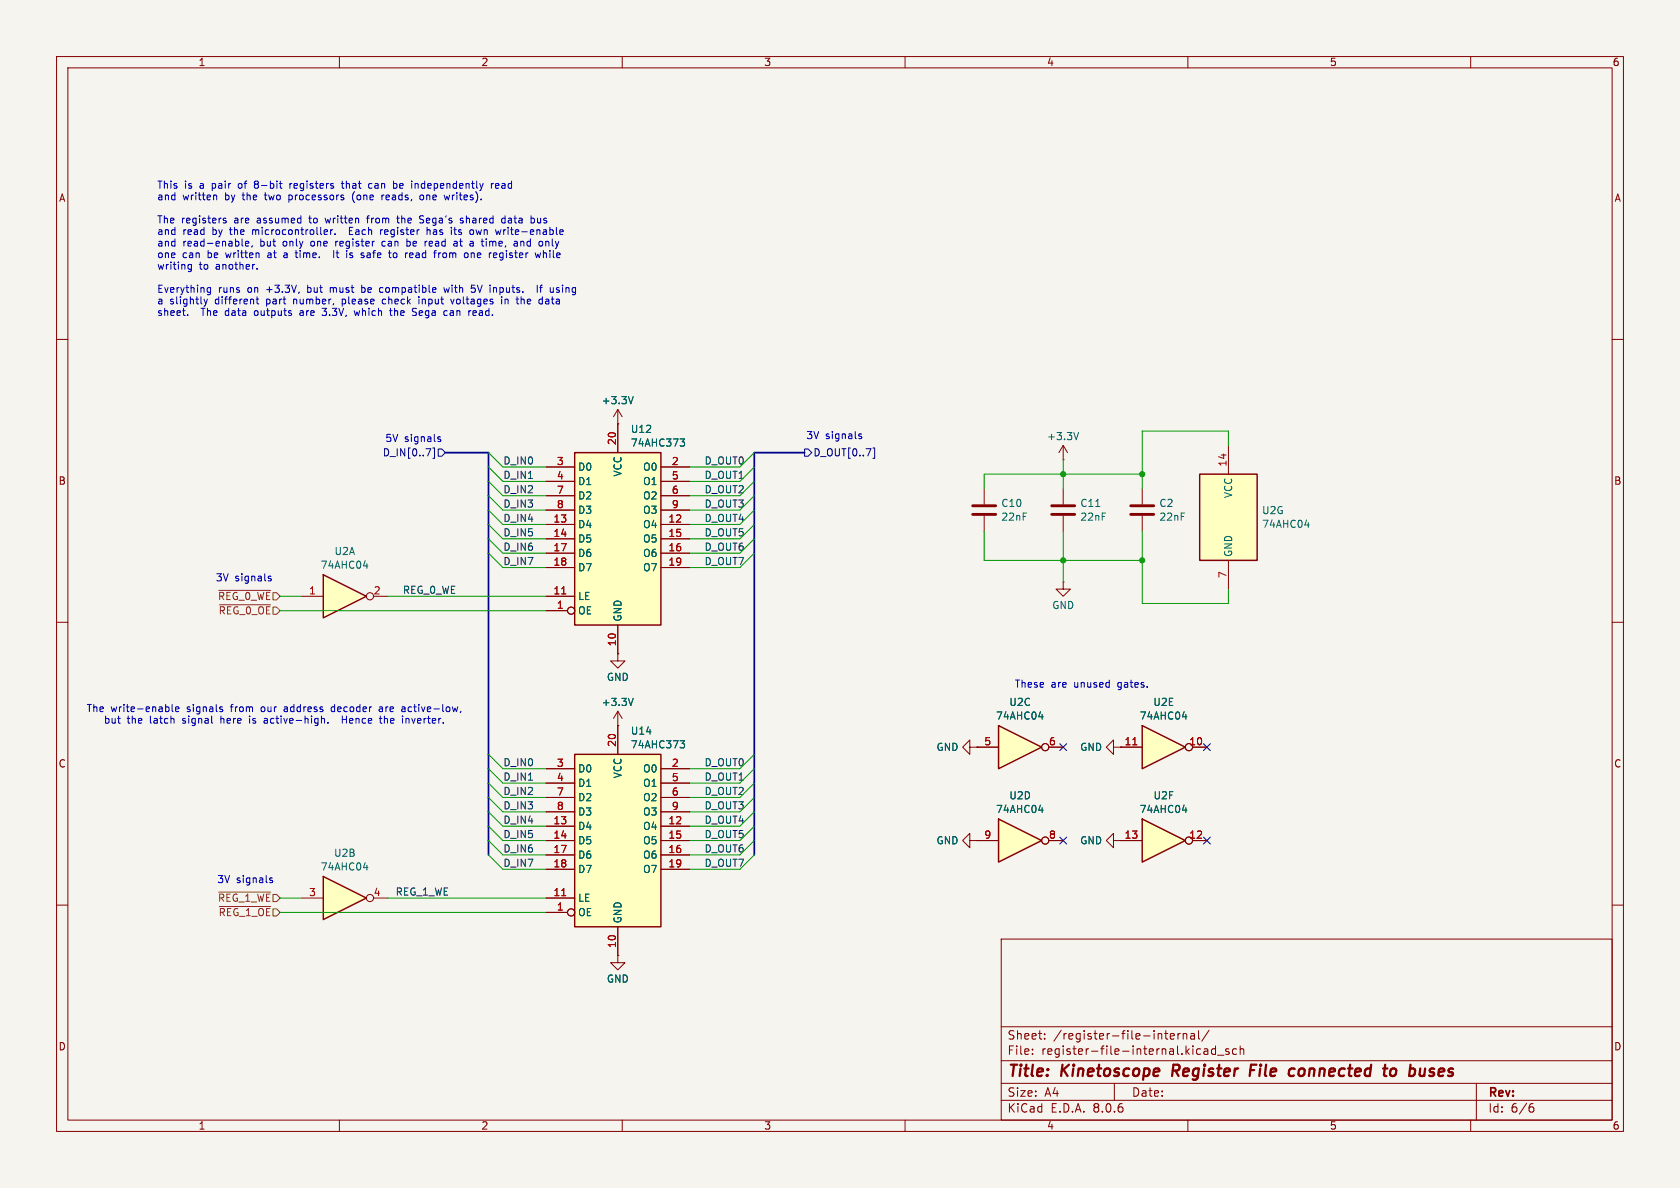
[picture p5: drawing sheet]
<svg xmlns="http://www.w3.org/2000/svg" width="297mm" height="210mm" viewBox="0 0 297 210" stroke-linecap="round" stroke-linejoin="round" font-family="sans-serif">
<path d="M0 0h297v210h-297z" fill="#f5f4ef" stroke="#f5f4ef" stroke-width=".18"/>
<g fill="none" stroke="#840000" stroke-width=".18">
<path d="M10 10h277v190h-277zM12 12h273v186h-273zM60 10v2M110 10v2M160 10v2M210 10v2M260 10v2M10 60h2M285 60h2M10 110h2M285 110h2M109.2 128.3h.1"/>
<path d="M109.2 125.7l-.7 1.3M109.2 125.7v2.6M109.2 125.7l.8 1.3M10 160h2M285 160h2M177 166h108v32h-108zM60 198v2M110 198v2M160 198v2M177 194.5h108M177 191.5h108M177 187.5h108"/>
<path d="M177 181.5h108M182.5 186.3v.1M182.5 185.5v.1M184.7 183.6v.1M184.7 182.8v.1M197 191.5v3M205.9 182.7h.6M206.1 182.2v1.3l.4 .2M206.9 183.2l.7-.1-.1-.3-.4-.1-.2 .2 .1 .7h.5M208.2 182.7v1M208.7 182.7l-.3 .1-.2 .2M209.2 182.8l.2-.1 .3 .1 .1 .9"/>
<path d="M209.2 182.7v1M210 198v2M210.5 182.8h.6l.1 .9M211.2 183.1h-.5a.29 .29 0 0 0-.2 .3 .29 .29 0 0 0 .2 .3l.5-.1M211.9 182.2v1.3l.2 .2M212.9 185.5h.6v.9M213.5 185.8h-.5a.29 .29 0 0 0-.2 .3 .29 .29 0 0 0 .2 .3l.5-.1M213.7 182.1l-1.2 2M214.9 185.5l-.4-.1-.3 .3v.4l.1 .2h.6M214.9 184.9v1.5M215.2 186.5h1.2M217.2 185.5l-.3-.1-.2 .2v.2l.5 .2v.3h-.5"/>
<path d="M218.6 185.5l-.4-.1-.3 .3v.4l.1 .2h.6M219.2 185.5l.3-.1 .3 .1 .1 .9M219.2 184.9v1.5M260 198v2M261 191.5v6.5M270.6 195.7h.3l.3 .3-.1 .5-.5 .1M271 195.1l-.4 .1"/>
</g>
<path d="M207.5 188.2l-.3 2M221.1 189.2h.6M222.1 188.2h-.9l-.3 2M228.3 188.9l.6 .1M228.7 190.1l-.5 .1M229.6 189.3v.7M245.9 189.1a.52 .52 0 0 1 .5-.2 .52 .52 0 0 1 .4 .4v.5a.55 .55 0 0 1-.5 .4 .55 .55 0 0 1-.6-.4zM251.8 190l-.3 .2M251.9 188.9l-.1 1.3" fill="none" stroke="#840000" stroke-width=".4"/>
<path d="M111.9 123.4l-.4 1.3" fill="none" stroke="#006464" stroke-width=".18"/>
<path d="M176.5 144.8l7.6 3.8-7.6 3.8z" fill="#ffffc2"/>
<path d="M176.5 144.8l7.6 3.8-7.6 3.8z" fill="none" stroke="#840000" stroke-width=".25"/>
<g fill="none" stroke="#840000" stroke-width=".18">
<path d="M171.4 132.1v-1.3l-1.2 1.3 1.2 1.3v-1.3h1.3M172.7 132.1h.1M172.7 148.6h3.8M185.4 148.6h2.6"/>
<circle cx="184.8" cy="148.6" r=".63"/>
</g>
<path d="M183.6 143.2h.8M184.2 142.8v.8" fill="none" stroke="#006464" stroke-width=".18"/>
<path d="M101.6 80h15.2v30.5h-15.2z" fill="#ffffc2"/>
<path d="M101.6 80h15.2v30.5h-15.2z" fill="none" stroke="#840000" stroke-width=".25"/>
<g fill="none" stroke="#840000" stroke-width=".18">
<path d="M109.2 74.9v5.1M96.5 92.7h5.1M96.5 95.3h5.1M96.5 97.8h5.1M96.5 82.6h5.1M96.5 85.1h5.1M96.5 87.6h5.1M96.5 90.2h5.1M116.8 92.7h5.1M116.8 95.3h5.1M116.8 97.8h5.1M116.8 82.6h5.1"/>
<path d="M116.8 85.1h5.1M116.8 87.6h5.1M116.8 90.2h5.1M96.5 108h3.8M96.5 105.4h5.1M96.5 100.3h5.1M109.2 110.5v5.1M116.8 100.3h5.1"/>
<circle cx="101" cy="107.9" r=".63"/>
</g>
<path d="M99.3 105h.7" fill="none" stroke="#a90000" stroke-width=".18"/>
<path d="M120.2 77.6h.8l-.4 .5 .4 .1v.4l-.2 .3h-.4" fill="none" stroke="#006464" stroke-width=".18"/>
<path d="M176.5 128.3l7.6 3.8-7.6 3.8z" fill="#ffffc2"/>
<path d="M176.5 128.3l7.6 3.8-7.6 3.8z" fill="none" stroke="#840000" stroke-width=".25"/>
<g fill="none" stroke="#840000" stroke-width=".18">
<path d="M109.2 74.9h.1M109.2 72.4l-.7 1.3M109.2 72.4v2.5M109.2 72.4l.8 1.3M174 86.4v2.8M174 91.2v2.8M109.2 115.6v1.2h1.3l-1.3 1.3-1.3-1.3h1.3M109.2 115.6h.1M188 102.9v1.2h1.2l-1.2 1.3-1.3-1.3h1.3M188 102.9h.1M172.7 132.1h3.8M185.4 132.1h2.6"/>
<path d="M171.4 148.6v-1.3l-1.2 1.3 1.2 1.3v-1.3h1.3M172.7 148.6h.1"/>
<circle cx="184.8" cy="132.1" r=".63"/>
</g>
<path d="M111.9 70.1l-.4 1.3M183.6 126.7h.8M184.2 126.3v.8" fill="none" stroke="#006464" stroke-width=".18"/>
<path d="M172 90.9h4M172 89.4h4" fill="none" stroke="#840000" stroke-width=".51"/>
<path d="M57.1 154.9l7.7 3.9-7.7 3.8z" fill="#ffffc2"/>
<path d="M57.1 154.9l7.7 3.9-7.7 3.8z" fill="none" stroke="#840000" stroke-width=".25"/>
<g fill="none" stroke="#840000" stroke-width=".18">
<path d="M188 86.4v2.8M188 91.2v2.8M53.3 158.8h3.8M66 158.8h2.6"/>
<circle cx="65.4" cy="158.7" r=".63"/>
</g>
<path d="M193.7 89.5h.7M64.3 153.4h.7M64.9 153v.8" fill="none" stroke="#006464" stroke-width=".18"/>
<path d="M185.9 90.9h4.1M185.9 89.4h4.1" fill="none" stroke="#840000" stroke-width=".51"/>
<path d="M57.1 101.6l7.7 3.8-7.7 3.8z" fill="#ffffc2"/>
<path d="M57.1 101.6l7.7 3.8-7.7 3.8z" fill="none" stroke="#840000" stroke-width=".25"/>
<g fill="none" stroke="#840000" stroke-width=".18">
<path d="M188 78.7l-.8 1.3M188 78.7v2.6M188 78.7l.7 1.3M188 81.3h.1M53.3 105.4h3.8M66 105.4h2.6"/>
<circle cx="65.4" cy="105.4" r=".63"/>
</g>
<path d="M190.7 76.5l-.4 1.2M64.9 99.6v.9M64.3 100h.7" fill="none" stroke="#006464" stroke-width=".18"/>
<path d="M212.1 83.8h10.1v15.3h-10.1z" fill="#ffffc2"/>
<path d="M212.1 83.8h10.1v15.3h-10.1z" fill="none" stroke="#840000" stroke-width=".25"/>
<path d="M217.2 78.7v5.1M201.9 86.4v2.8M201.9 91.2v2.8M217.2 99.1v5" fill="none" stroke="#840000" stroke-width=".18"/>
<path d="M230.7 92.8h.8M231.3 92.4v.8" fill="none" stroke="#006464" stroke-width=".18"/>
<path d="M199.9 90.9h4.1M199.9 89.4h4.1" fill="none" stroke="#840000" stroke-width=".51"/>
<path d="M101.6 133.4h15.2v30.4h-15.2z" fill="#ffffc2"/>
<path d="M101.6 133.4h15.2v30.4h-15.2z" fill="none" stroke="#840000" stroke-width=".25"/>
<g fill="none" stroke="#840000" stroke-width=".18">
<path d="M96.5 135.9h5.1M96.5 138.4h5.1M109.2 128.3v5.1M116.8 135.9h5.1M116.8 138.4h5.1M96.5 158.8h5.1M96.5 146.1h5.1M96.5 148.6h5.1M96.5 151.1h5.1M96.5 153.7h5.1M96.5 141h5.1M96.5 143.5h5.1"/>
<path d="M116.8 146.1h5.1M116.8 148.6h5.1M116.8 151.1h5.1M116.8 153.7h5.1M116.8 141h5.1M116.8 143.5h5.1M96.5 161.3h3.8M109.2 163.8v5.1"/>
<circle cx="101" cy="161.3" r=".63"/>
</g>
<path d="M99.3 158.3h.7" fill="none" stroke="#a90000" stroke-width=".18"/>
<path d="M120.2 130.9h.8l-.4 .5 .4 .1v.5l-.2 .2h-.4" fill="none" stroke="#006464" stroke-width=".18"/>
<path d="M201.9 128.3l7.6 3.8-7.6 3.8z" fill="#ffffc2"/>
<path d="M201.9 128.3l7.6 3.8-7.6 3.8z" fill="none" stroke="#840000" stroke-width=".25"/>
<g fill="none" stroke="#840000" stroke-width=".18">
<path d="M196.8 132.1v-1.3l-1.2 1.3 1.2 1.3v-1.3h1.3M198.1 132.1h.1M198.1 132.1h3.8M210.8 132.1h2.6M196.8 148.6v-1.3l-1.2 1.3 1.2 1.3v-1.3h1.3M198.1 148.6h.1"/>
<circle cx="210.2" cy="132.1" r=".63"/>
</g>
<path d="M200.3 131.7h.7" fill="none" stroke="#a90000" stroke-width=".18"/>
<path d="M209 126.7h.8M209.6 126.3v.8" fill="none" stroke="#006464" stroke-width=".18"/>
<path d="M201.9 144.8l7.6 3.8-7.6 3.8z" fill="#ffffc2"/>
<path d="M201.9 144.8l7.6 3.8-7.6 3.8z" fill="none" stroke="#840000" stroke-width=".25"/>
<g fill="none" stroke="#840000" stroke-width=".18">
<path d="M109.2 74.9h.1M109.2 74.9v5.1M96.5 92.7h5.1M96.5 95.3h5.1M96.5 97.8h5.1M96.5 82.6h5.1M96.5 85.1h5.1M96.5 87.6h5.1M96.5 90.2h5.1M116.8 92.7h5.1M116.8 95.3h5.1M116.8 97.8h5.1"/>
<path d="M116.8 82.6h5.1M116.8 85.1h5.1M116.8 87.6h5.1M116.8 90.2h5.1M96.5 108h3.8M96.5 105.4h5.1M96.5 100.3h5.1M109.2 115.6h.1M109.2 110.5v5.1M116.8 100.3h5.1M96.5 135.9h5.1M96.5 138.4h5.1"/>
<path d="M109.2 128.3h.1M109.2 128.3v5.1M116.8 135.9h5.1M116.8 138.4h5.1M172.7 132.1h.1M172.7 132.1h3.8M185.4 132.1h2.6M198.1 132.1h.1M198.1 132.1h3.8M210.8 132.1h2.6M96.5 148.6h5.1M96.5 158.8h5.1"/>
<path d="M96.5 146.1h5.1M96.5 151.1h5.1M96.5 153.7h5.1M96.5 141h5.1M96.5 143.5h5.1M116.8 148.6h5.1M116.8 146.1h5.1M116.8 151.1h5.1M116.8 153.7h5.1M116.8 141h5.1M116.8 143.5h5.1M172.7 148.6h.1"/>
<path d="M172.7 148.6h3.8M185.4 148.6h2.6M198.1 148.6h.1M198.1 148.6h3.8M210.8 148.6h2.6M96.5 161.3h3.8M109.2 168.9v1.3h1.3l-1.3 1.3-1.3-1.3h1.3M109.2 168.9h.1M109.2 163.8v5.1"/>
<circle cx="101" cy="107.9" r=".63"/>
<circle cx="184.8" cy="132.1" r=".63"/>
<circle cx="210.2" cy="132.1" r=".63"/>
<circle cx="184.8" cy="148.6" r=".63"/>
<circle cx="210.2" cy="148.6" r=".63"/>
<circle cx="101" cy="161.3" r=".63"/>
</g>
<path d="M111.9 70.1l-.4 1.3M120.2 77.6h.8l-.4 .5 .4 .1v.4l-.2 .3h-.4M111.9 123.4l-.4 1.3M120.2 130.9h.8l-.4 .5 .4 .1v.5l-.2 .2h-.4M183.6 126.7h.8M184.2 126.3v.8M209 126.7h.8M209.6 126.3v.8M183.6 143.2h.8M184.2 142.8v.8M209 143.2h.8M209.6 142.8v.8" fill="none" stroke="#006464" stroke-width=".18"/>
<g fill="none" stroke="#000084" stroke-width=".18">
<path d="M76.2 79.3l-.6 1.3M76.8 79.2v1.8h-.3M77.5 79.4h.6l.6 .6-.6 .6h-.6zM142.2 79.4h.7l.6 .6-.6 .6h-.7zM154.3 79.2h.3v1.8h-.3M187.4 131.5l1.2 1.2M188.6 131.5l-1.2 1.2M212.8 131.5l1.2 1.2M214 131.5l-1.2 1.2M187.4 148l1.2 1.2M188.6 148l-1.2 1.2M212.8 148l1.2 1.2"/>
<path d="M214 148l-1.2 1.2"/>
</g>
<path d="M38.7 104.4h9.1M38.8 106.9h9M38.7 157.7h9.1M38.8 160.2h9" fill="none" stroke="#725600" stroke-width=".18"/>
<g fill="none" stroke="#0000c2" stroke-width=".18">
<path d="M38.2 34.5l.1 .8M39.9 38.6h-.3l-.1 .1v.2l.4 .2v.3h-.4M45.2 32l-.2 .3 .2 .3-.2 .1v.3l.2 .3M49.4 32.4h.5M49.6 33.2l.3 .1M51.1 34.5v1.2M51.1 35.3h.1M51.2 34.5h-.1M51.3 32.4v.9M51.6 32.4l-.3 .3M57.5 38.6l.2 .8M60.3 32.4h.5"/>
<path d="M60.5 32v1.1l.3 .2M62.5 34.1a1.47 1.47 0 0 0 .2 1.7M64.8 38.6h.5M65.3 38.1l-.3 .2v1.1M65.8 32.5l-.4-.1-.2 .3 .1 .5h.5M67.5 34.5v.8M67.9 34.5l-.4 .2M69.7 32.4l.4 .1 .1 .2-.1 .5-.4 .1M70.1 38.6h.5M70.3 38.1v1.1l.3 .2M73.4 32.5l.3-.1 .2 .2M74.3 38.7l.5 .2 .1 .3-.2 .2h-.5"/>
<path d="M74.3 38.2h.6M74.4 34.5l-.2 .6 .3 .2h.3l.1-.2-.1-.6M79.5 34.5l-.2 .8-.3-.6M81.9 38.6h-.4l-.1 .1v.2l.5 .2v.3h-.5M86.9 32.4v.9M87.2 32.4l-.3 .3M87.6 32.9l.6-.2-.1-.2-.3-.1-.2 .2 .1 .6h.4M88.7 39.3l.2 .1h.4M89.3 38.6h-.4l-.2 .1M89.3 38.1v1.3M94.4 38.6l.1 .2-.1 .6M95 38.6v.6l.2 .2"/>
<path d="M33.2 55.6v.2M33.3 47.5l.2 .1 .3-.1M33.8 46.7v1.1l-.2 .2h-.3M33.8 46.8l-.3-.1-.2 .2M36.1 52.9l.3 .8M36.4 53.7l-.3 .4M36.7 52.9l-.3 .8M37.2 50.9l-.3-.1-.3 .3 .1 .5h.5M37.2 50.8v1.1l-.2 .2-.3-.1M42.8 42.2v1.1l.2 .2M43.4 43.1l.6-.1-.1-.3h-.3l-.2 .1v.6h.5M44.6 43.4l-.1 .3"/>
<path d="M45.3 52.9h.4M45.4 47.5v.1M45.4 52.5v1l.3 .2M50.3 45.1l-.1 .1 .1 .3M52.3 45.4l.3 .1M53.2 54.9l-.1 .1M53.2 55.3l-.2 .2 .2 .3M56.9 55.6l.6 .2M57.5 40.6l.3 .1 .1 .2-.6 .1M57.7 54.5l-.4 .5h.2M57.8 41.4l-.3 .1M58.4 50.8v.9"/>
<path d="M58.4 40.6v.9M58.6 50.8l-.2 .2M58.8 40.6l-.4 .3M59 44.3v1.2M59.2 41.3v.2M59.4 42.7v.8M59.4 44.7h.5M59.6 42.7l-.2 .2M59.6 44.3v1.1l.2 .1M60.5 52.9v1.2M60.5 53.7h.1M60.6 52.9h-.1"/>
<path d="M61.8 40.2v1.3h.6M61.8 40.8h.4M61.8 45.5h.5M61.9 44.8v.3l.4 .1M62.6 54.9l.3 .9 .2-.6 .2 .6M64 51.6l.3 .1M64 50.4v1.3M64.3 50.8l-.3 .1M65 45.1l-.1 .1 .1 .3M67.2 51.6h.5M67.2 50.9h.5M67.3 40.6v.9"/>
<path d="M67.6 40.6l-.3 .3M67.7 52.9l-.1 .6 .1 .2h.4M68 42.7h-.4l-.1 .2 .1 .5 .4 .1M68.8 54.9h.5M69 54.5v1.1l.3 .2M70.1 44.8l-.3-.1-.3 .2 .1 .6h.3l.2-.1M71.9 42.2v1.3M72.4 42.7l.1 .1M72.5 43.4l-.2 .1-.4-.1M72.6 44.7l.4 .1v.2l-.6 .1M73 45.5h-.4M73.1 55.1l.4 .1 .1 .3-.2 .3h-.3"/>
<path d="M74 52.9v.8M75.4 42.7h.1M75.5 40.2v1.3M75.6 40.7h-.1M75.9 42.7v.7M76 40.7v.8M76.5 43l-.6 .1M77.9 44.7l-.2 .1M78.5 50.8l.2 .9 .2-.6 .3 .6 .2-.9M78.5 44.7l-.2 .2v.4l.2 .2M79.6 55.3v.4M79.7 52.9l.3 .8 .3-.8"/>
<path d="M80.4 40.2v1.1l.3 .2M80.4 42.7h.4v.8M80.8 43.4l-.4 .1M80.8 43h-.4M83.3 44.8l.2-.1 .3 .1v.7M83.3 44.7v.8M83.4 51l.4-.1 .2 .2-.1 .5h-.5M83.4 50.4h.6M83.5 40.6l.2 .3v.3l-.2 .3M83.7 55v.7h.4M84.1 40.6l.3 .9M84.1 55l.1 .2-.6 .1"/>
<path d="M87.4 50.8l.4 .2M88.4 45.9l.3 .1M88.6 40.6l-.3 .9M88.7 52.9v.8M88.8 44.7l-.4 .1-.1 .1 .1 .5 .4 .1M89.3 52.9v.8M89.4 52.9l-.1 .1M91.3 42.7l.2 .1v.7M91.5 43.4l-.2 .1M91.5 43h-.2M92.1 42.7v.8M92.1 52.5v1.2"/>
<path d="M92.2 52.9l-.1 .1M92.4 42.7l-.3 .1M95 50.4v1.3M95.4 50.8h.5M95.9 50.4l-.3 .2v1.1M96.1 44.8l.1-.1 .3 .1 .1 .7M96.1 44.3v1.2M96.5 42.8l.3-.1 .2 .1M96.5 42.7v.8M96.8 52.9h-.3M96.9 53.2h-.3l-.2 .2 .1 .3h.4M98.5 50.8l.3 .1"/>
<path d="M98.5 51.3h.3l.1 .2-.2 .2h-.2M77.4 77.6l.5 .2v.2l-.4 .1M77.4 77.3h.5M151.9 77.1l.5 .2-.1 .2h-.4M151.9 76.8h.4M47.5 102.2l.5 .2-.1 .2-.4 .1M47.5 101.9h.4M29.8 125l.1 .2-.1 .5M30.4 124.5v1.1l.2 .2M31 125.4l.6-.1v-.3h-.4l-.2 .1 .1 .6h.5M39.2 125.4l.2 .2-.2 .2M39.2 125h.1"/>
<path d="M44.1 127v.8M47.1 127l-.4 .1M47.2 127.4h-.3l-.2 .1v.3h.5M50.4 125h-.1M50.4 125.3l-.2 .2 .2 .3M57 127l.4 .2v.6M58 127.7v.1M59 125h-.3l-.1 .2v.5l.4 .1M60.5 126.6v1.2M60.5 127.2h.7M61.2 126.6v1.2M67 127h.5"/>
<path d="M67.1 125h.5M67.3 127.8h.2M67.6 125.3h-.4l-.2 .2 .2 .3 .4-.1M68 126.6v1.2M68.1 127l-.1 .1M71.2 125h.4v.8M71.6 125.7l-.4 .1M71.6 125.3h-.4M71.8 127.1l.3-.1 .2 .2M71.8 127v.8M81.5 125.7l-.1 .3M47.7 155.5l.5 .3v.2h-.4"/>
<path d="M47.7 155.2h.5"/>
</g>
<path d="M78.7 80h7.7v71.1M142.2 80h-8.9v71.1" fill="none" stroke="#000084" stroke-width=".3"/>
<g fill="none" stroke="#009600" stroke-width=".18">
<path d="M217.2 78.7v-2.5h-15.3v10.2M86.4 92.7l2.5 2.6h7.6M86.4 85.1l2.5 2.5h7.6M86.4 80l2.5 2.6h7.6M86.4 90.2l2.5 2.5h7.6M86.4 87.6l2.5 2.6h7.6M86.4 97.8l2.5 2.5h7.6M86.4 95.3l2.5 2.5h7.6M86.4 82.6l2.5 2.5h7.6M133.3 92.7l-2.5 2.6h-8.9M133.3 85.1l-2.5 2.5h-8.9M133.3 80l-2.5 2.6h-8.9"/>
<path d="M133.3 90.2l-2.5 2.5h-8.9M133.3 87.6l-2.5 2.6h-8.9M133.3 97.8l-2.5 2.5h-8.9M133.3 95.3l-2.5 2.5h-8.9M133.3 82.6l-2.5 2.5h-8.9M174 94v5.1h27.9M188 81.3v5.1M188 94v8.9M201.9 83.8h-27.9v2.6M201.9 94v12.7h15.3v-2.6M49.5 105.4h3.8M49.5 108h47"/>
<path d="M68.6 105.4h27.9M86.4 135.9l2.5 2.5h7.6M86.4 133.4l2.5 2.5h7.6M86.4 138.4l2.5 2.6h7.6M133.3 135.9l-2.5 2.5h-8.9M133.3 133.4l-2.5 2.5h-8.9M133.3 138.4l-2.5 2.6h-8.9M49.5 158.8h3.8M68.6 158.8h27.9M86.4 151.1l2.5 2.6h7.6M86.4 141l2.5 2.5h7.6M86.4 146.1l2.5 2.5h7.6"/>
<path d="M86.4 143.5l2.5 2.6h7.6M86.4 148.6l2.5 2.5h7.6M133.3 151.1l-2.5 2.6h-8.9M133.3 141l-2.5 2.5h-8.9M133.3 146.1l-2.5 2.5h-8.9M133.3 143.5l-2.5 2.6h-8.9M133.3 148.6l-2.5 2.5h-8.9M49.5 161.3h47"/>
</g>
<path d="M99.3 105h.7M200.3 131.7h.7M99.3 158.3h.7" fill="none" stroke="#a90000" stroke-width=".18"/>
<g fill="#009600" stroke="#009600" stroke-width=".18">
<circle cx="201.9" cy="83.8" r=".46"/>
<circle cx="188" cy="83.8" r=".46"/>
<circle cx="188" cy="99.1" r=".46"/>
<circle cx="201.9" cy="99.1" r=".46"/>
</g>
<g font-size="2.8" fill="#840000">
<text x="178" y="190.9">Title:</text>
<text x="187.7" y="190.9">Kinetoscope</text>
<text x="208.1" y="190.9">Register</text>
<text x="222.6" y="190.9">File</text>
<text x="230.3" y="190.9">connected</text>
<text x="247.9" y="190.9">to</text>
<text x="253.2" y="190.9">buses</text>
</g>
<g font-size="2.1" fill="#840000">
<text x="178" y="184">Sheet:</text>
<text x="186.2" y="184">/register-file-internal/</text>
<text x="178" y="186.7">File:</text>
<text x="184.1" y="186.7">register-file-internal.kicad_sch</text>
<text x="178" y="196.9">KiCad</text>
<text x="178" y="194.1">Size:</text>
<text x="184.7" y="194.1">A4</text>
<text x="185.7" y="196.9">E.D.A.</text>
<text x="193.3" y="196.9">8.0.6</text>
<text x="200" y="194.1">Date:</text>
<text x="263" y="194.3">Rev:</text>
<text x="263" y="196.9">Id:</text>
<text x="267.1" y="196.9">6/6</text>
</g>
<g font-size="1.8" fill="#840000">
<text x="35" y="11.9">1</text>
<text x="85" y="11.9">2</text>
<text x="135" y="11.9">3</text>
<text x="185" y="11.9">4</text>
<text x="235" y="11.9">5</text>
<text x="285" y="11.9">6</text>
<text x="10.3" y="35.9">A</text>
<text x="285.3" y="35.9">A</text>
<text x="10.3" y="85.9">B</text>
<text x="285.3" y="85.9">B</text>
<text x="10.3" y="135.9">C</text>
<text x="285.3" y="135.9">C</text>
<text x="10.3" y="185.9">D</text>
<text x="285.3" y="185.9">D</text>
<text x="35" y="199.9">1</text>
<text x="85" y="199.9">2</text>
<text x="135" y="199.9">3</text>
<text x="185" y="199.9">4</text>
<text x="235" y="199.9">5</text>
<text x="285" y="199.9">6</text>
</g>
<g font-size="1.8" fill="#0000c2">
<text x="27.7" y="33.6">This</text>
<text x="27.7" y="35.6">and</text>
<text x="32.3" y="35.6">written</text>
<text x="32.6" y="33.6">is</text>
<text x="35.4" y="33.6">a</text>
<text x="37.7" y="33.6">pair</text>
<text x="39.9" y="35.6">by</text>
<text x="42.6" y="33.6">of</text>
<text x="43.2" y="35.6">the</text>
<text x="45.6" y="33.6">8-bit</text>
<text x="47.3" y="35.6">two</text>
<text x="51.7" y="35.6">processors</text>
<text x="52.1" y="33.6">registers</text>
<text x="61.5" y="33.6">that</text>
<text x="63.1" y="35.6">(one</text>
<text x="66.4" y="33.6">can</text>
<text x="68.5" y="35.6">reads,</text>
<text x="71" y="33.6">be</text>
<text x="74.4" y="33.6">independently</text>
<text x="75.5" y="35.6">one</text>
<text x="80.1" y="35.6">writes).</text>
<text x="88.7" y="33.6">read</text>
<text x="27.7" y="39.7">The</text>
<text x="27.7" y="41.7">and</text>
<text x="32.1" y="39.7">registers</text>
<text x="32.3" y="41.7">read</text>
<text x="37.6" y="41.7">by</text>
<text x="40.9" y="41.7">the</text>
<text x="41.5" y="39.7">are</text>
<text x="45.1" y="41.7">microcontroller.</text>
<text x="45.7" y="39.7">assumed</text>
<text x="55.2" y="39.7">to</text>
<text x="58.2" y="39.7">written</text>
<text x="62.6" y="41.7">Each</text>
<text x="65.8" y="39.7">from</text>
<text x="68.3" y="41.7">register</text>
<text x="71.3" y="39.7">the</text>
<text x="75.5" y="39.7">Sega's</text>
<text x="76.7" y="41.7">has</text>
<text x="81.2" y="41.7">its</text>
<text x="82.9" y="39.7">shared</text>
<text x="84.8" y="41.7">own</text>
<text x="89.5" y="41.7">write-enable</text>
<text x="90.4" y="39.7">data</text>
<text x="95.7" y="39.7">bus</text>
<text x="27.7" y="43.8">and</text>
<text x="27.7" y="45.8">one</text>
<text x="27.7" y="47.9">writing</text>
<text x="32.2" y="45.8">can</text>
<text x="32.3" y="43.8">read-enable,</text>
<text x="35.2" y="47.9">to</text>
<text x="36.8" y="45.8">be</text>
<text x="38.3" y="47.9">another.</text>
<text x="40.2" y="45.8">written</text>
<text x="46.1" y="43.8">but</text>
<text x="47.8" y="45.8">at</text>
<text x="50.3" y="43.8">only</text>
<text x="50.8" y="45.8">a</text>
<text x="53.2" y="45.8">time.</text>
<text x="55.4" y="43.8">one</text>
<text x="60" y="43.8">register</text>
<text x="60.2" y="45.8">It</text>
<text x="62.7" y="45.8">is</text>
<text x="65.5" y="45.8">safe</text>
<text x="68.4" y="43.8">can</text>
<text x="70.7" y="45.8">to</text>
<text x="73" y="43.8">be</text>
<text x="73.7" y="45.8">read</text>
<text x="76.4" y="43.8">read</text>
<text x="79.1" y="45.8">from</text>
<text x="81.7" y="43.8">at</text>
<text x="84.6" y="45.8">one</text>
<text x="84.8" y="43.8">a</text>
<text x="87.1" y="43.8">time,</text>
<text x="89.2" y="45.8">register</text>
<text x="93" y="43.8">and</text>
<text x="97.6" y="43.8">only</text>
<text x="97.6" y="45.8">while</text>
<text x="27.7" y="52">Everything</text>
<text x="38.6" y="52">runs</text>
<text x="43.9" y="52">on</text>
<text x="47.3" y="52">+3.3V,</text>
<text x="54.8" y="52">but</text>
<text x="59" y="52">must</text>
<text x="64.8" y="52">be</text>
<text x="68.2" y="52">compatible</text>
<text x="79.8" y="52">with</text>
<text x="84.8" y="52">5V</text>
<text x="88.3" y="52">inputs.</text>
<text x="97" y="52">If</text>
<text x="99.5" y="52">using</text>
<text x="27.7" y="54">a</text>
<text x="27.7" y="56.1">sheet.</text>
<text x="30" y="54">slightly</text>
<text x="35.7" y="56.1">The</text>
<text x="38.1" y="54">different</text>
<text x="40.1" y="56.1">data</text>
<text x="45.4" y="56.1">outputs</text>
<text x="47.3" y="54">part</text>
<text x="52.3" y="54">number,</text>
<text x="53.7" y="56.1">are</text>
<text x="57.9" y="56.1">3.3V,</text>
<text x="61.1" y="54">please</text>
<text x="63.8" y="56.1">which</text>
<text x="68.5" y="54">check</text>
<text x="70.3" y="56.1">the</text>
<text x="74.4" y="56.1">Sega</text>
<text x="75.1" y="54">input</text>
<text x="80.2" y="56.1">can</text>
<text x="81" y="54">voltages</text>
<text x="84.7" y="56.1">read.</text>
<text x="90.1" y="54">in</text>
<text x="93" y="54">the</text>
<text x="97.2" y="54">data</text>
<text x="142.5" y="77.8">3V</text>
<text x="145.9" y="77.8">signals</text>
<text x="68" y="78.3">5V</text>
<text x="71.5" y="78.3">signals</text>
<text x="38.1" y="103">3V</text>
<text x="41.5" y="103">signals</text>
<text x="179.3" y="121.8">These</text>
<text x="185.8" y="121.8">are</text>
<text x="190" y="121.8">unused</text>
<text x="197.9" y="121.8">gates.</text>
<text x="15.2" y="126.1">The</text>
<text x="18.3" y="128.1">but</text>
<text x="19.6" y="126.1">write-enable</text>
<text x="22.5" y="128.1">the</text>
<text x="26.6" y="128.1">latch</text>
<text x="32.5" y="128.1">signal</text>
<text x="33.2" y="126.1">signals</text>
<text x="39.5" y="128.1">here</text>
<text x="41.1" y="126.1">from</text>
<text x="44.7" y="128.1">is</text>
<text x="46.6" y="126.1">our</text>
<text x="47.5" y="128.1">active-high.</text>
<text x="50.9" y="126.1">address</text>
<text x="59.4" y="126.1">decoder</text>
<text x="61.7" y="128.1">Hence</text>
<text x="68.1" y="126.1">are</text>
<text x="68.7" y="128.1">the</text>
<text x="72.3" y="126.1">active-low,</text>
<text x="72.8" y="128.1">inverter.</text>
<text x="38.3" y="156.3">3V</text>
<text x="41.8" y="156.3">signals</text>
</g>
<g font-size="1.8" fill="#006464">
<text x="106.3" y="71.7">+3.3V</text>
<text x="111.4" y="76.7">U12</text>
<text x="102.1" y="83.4">D0</text>
<text x="111.4" y="79.2">74AHC373</text>
<text x="113.6" y="83.4">O0</text>
<text x="185" y="78">+3.3V</text>
<text x="102.1" y="86">D1</text>
<text x="102.1" y="88.5">D2</text>
<text x="110.1" y="84.3" transform="rotate(-90 110.1 84.3)">VCC</text>
<text x="113.6" y="86">O1</text>
<text x="113.6" y="88.5">O2</text>
<text x="176.9" y="89.8">C10</text>
<text x="190.9" y="89.8">C11</text>
<text x="204.9" y="89.8">C2</text>
<text x="218" y="88.2" transform="rotate(-90 218 88.2)">VCC</text>
<text x="102.1" y="93.6">D4</text>
<text x="102.1" y="91">D3</text>
<text x="113.6" y="93.6">O4</text>
<text x="113.6" y="91">O3</text>
<text x="176.9" y="92.2">22nF</text>
<text x="190.9" y="92.2">22nF</text>
<text x="204.9" y="92.2">22nF</text>
<text x="223" y="93.5">74AHC04</text>
<text x="223" y="91.1">U2G</text>
<text x="56.6" y="100.7">74AHC04</text>
<text x="59" y="98.3">U2A</text>
<text x="102.1" y="96.1">D5</text>
<text x="102.1" y="98.7">D6</text>
<text x="102.1" y="101.2">D7</text>
<text x="113.6" y="96.1">O5</text>
<text x="113.6" y="98.7">O6</text>
<text x="113.6" y="101.2">O7</text>
<text x="218" y="98.6" transform="rotate(-90 218 98.6)">GND</text>
<text x="102.1" y="106.3">LE</text>
<text x="185.9" y="107.9">GND</text>
<text x="102.1" y="108.8">OE</text>
<text x="110.1" y="110" transform="rotate(-90 110.1 110)">GND</text>
<text x="106.3" y="125">+3.3V</text>
<text x="107.2" y="120.6">GND</text>
<text x="178.3" y="125">U2C</text>
<text x="203.8" y="125">U2E</text>
<text x="111.4" y="130.1">U14</text>
<text x="176" y="127.4">74AHC04</text>
<text x="201.4" y="127.4">74AHC04</text>
<text x="102.1" y="136.8">D0</text>
<text x="110.1" y="137.7" transform="rotate(-90 110.1 137.7)">VCC</text>
<text x="111.4" y="132.5">74AHC373</text>
<text x="113.6" y="136.8">O0</text>
<text x="165.5" y="132.9">GND</text>
<text x="190.9" y="132.9">GND</text>
<text x="102.1" y="139.3">D1</text>
<text x="102.1" y="141.8">D2</text>
<text x="113.6" y="139.3">O1</text>
<text x="113.6" y="141.8">O2</text>
<text x="176" y="143.9">74AHC04</text>
<text x="178.3" y="141.5">U2D</text>
<text x="201.4" y="143.9">74AHC04</text>
<text x="203.8" y="141.5">U2F</text>
<text x="102.1" y="146.9">D4</text>
<text x="102.1" y="149.5">D5</text>
<text x="102.1" y="144.4">D3</text>
<text x="113.6" y="146.9">O4</text>
<text x="113.6" y="149.5">O5</text>
<text x="113.6" y="144.4">O3</text>
<text x="165.5" y="149.5">GND</text>
<text x="190.9" y="149.5">GND</text>
<text x="56.6" y="154.1">74AHC04</text>
<text x="59" y="151.7">U2B</text>
<text x="102.1" y="152">D6</text>
<text x="102.1" y="154.5">D7</text>
<text x="113.6" y="152">O6</text>
<text x="113.6" y="154.5">O7</text>
<text x="102.1" y="159.6">LE</text>
<text x="102.1" y="162.2">OE</text>
<text x="110.1" y="163.3" transform="rotate(-90 110.1 163.3)">GND</text>
<text x="107.2" y="173.9">GND</text>
</g>
<g font-size="1.8" fill="#000084">
<text x="67.6" y="80.9">D_IN[0..7]</text>
<text x="143.7" y="80.9">D_OUT[0..7]</text>
</g>
<g font-size="1.8" fill="#0f0f0f">
<text x="88.9" y="82.2">D_IN0</text>
<text x="124.5" y="82.2">D_OUT0</text>
<text x="88.9" y="89.8">D_IN3</text>
<text x="88.9" y="87.3">D_IN2</text>
<text x="88.9" y="84.7">D_IN1</text>
<text x="124.5" y="87.3">D_OUT2</text>
<text x="124.5" y="84.7">D_OUT1</text>
<text x="124.5" y="89.8">D_OUT3</text>
<text x="88.9" y="94.9">D_IN5</text>
<text x="88.9" y="92.4">D_IN4</text>
<text x="124.5" y="94.9">D_OUT5</text>
<text x="124.5" y="92.4">D_OUT4</text>
<text x="88.9" y="97.4">D_IN6</text>
<text x="88.9" y="100">D_IN7</text>
<text x="124.5" y="97.4">D_OUT6</text>
<text x="124.5" y="100">D_OUT7</text>
<text x="71.1" y="105.1">REG_0_WE</text>
<text x="88.9" y="135.5">D_IN0</text>
<text x="124.5" y="135.5">D_OUT0</text>
<text x="88.9" y="140.6">D_IN2</text>
<text x="88.9" y="138.1">D_IN1</text>
<text x="88.9" y="143.2">D_IN3</text>
<text x="124.5" y="140.6">D_OUT2</text>
<text x="124.5" y="138.1">D_OUT1</text>
<text x="124.5" y="143.2">D_OUT3</text>
<text x="88.9" y="148.2">D_IN5</text>
<text x="88.9" y="145.7">D_IN4</text>
<text x="124.5" y="148.2">D_OUT5</text>
<text x="124.5" y="145.7">D_OUT4</text>
<text x="88.9" y="150.8">D_IN6</text>
<text x="88.9" y="153.3">D_IN7</text>
<text x="124.5" y="150.8">D_OUT6</text>
<text x="124.5" y="153.3">D_OUT7</text>
<text x="69.8" y="158.4">REG_1_WE</text>
</g>
<g font-size="1.8" fill="#a90000">
<text x="98.4" y="82.3">3</text>
<text x="109" y="78.8" transform="rotate(-90 109 78.8)">20</text>
<text x="118.7" y="82.3">2</text>
<text x="216.9" y="82.6" transform="rotate(-90 216.9 82.6)">14</text>
<text x="98.4" y="84.8">4</text>
<text x="98.4" y="87.4">7</text>
<text x="98.4" y="89.9">8</text>
<text x="118.7" y="84.8">5</text>
<text x="118.7" y="87.4">6</text>
<text x="118.7" y="89.9">9</text>
<text x="97.7" y="92.5">13</text>
<text x="97.7" y="95">14</text>
<text x="118.1" y="92.5">12</text>
<text x="118.1" y="95">15</text>
<text x="97.7" y="97.5">17</text>
<text x="97.7" y="100.1">18</text>
<text x="118.1" y="97.5">16</text>
<text x="118.1" y="100.1">19</text>
<text x="54.5" y="105.2">1</text>
<text x="66" y="105.2">2</text>
<text x="97.7" y="105.2">11</text>
<text x="98.4" y="107.7">1</text>
<text x="216.9" y="102.3" transform="rotate(-90 216.9 102.3)">7</text>
<text x="109" y="114.3" transform="rotate(-90 109 114.3)">10</text>
<text x="173.9" y="131.8">5</text>
<text x="185.3" y="131.8">6</text>
<text x="198.7" y="131.8">11</text>
<text x="210.1" y="131.8">10</text>
<text x="98.4" y="135.6">3</text>
<text x="109" y="132.1" transform="rotate(-90 109 132.1)">20</text>
<text x="118.7" y="135.6">2</text>
<text x="98.4" y="138.2">4</text>
<text x="98.4" y="140.7">7</text>
<text x="98.4" y="143.3">8</text>
<text x="118.7" y="138.2">5</text>
<text x="118.7" y="140.7">6</text>
<text x="118.7" y="143.3">9</text>
<text x="97.7" y="145.8">13</text>
<text x="97.7" y="148.3">14</text>
<text x="118.1" y="145.8">12</text>
<text x="118.1" y="148.3">15</text>
<text x="173.9" y="148.3">9</text>
<text x="185.3" y="148.3">8</text>
<text x="198.7" y="148.3">13</text>
<text x="210.1" y="148.3">12</text>
<text x="97.7" y="150.9">17</text>
<text x="97.7" y="153.4">18</text>
<text x="118.1" y="150.9">16</text>
<text x="118.1" y="153.4">19</text>
<text x="54.5" y="158.5">3</text>
<text x="66" y="158.5">4</text>
<text x="97.7" y="158.5">11</text>
<text x="98.4" y="161">1</text>
<text x="109" y="167.7" transform="rotate(-90 109 167.7)">10</text>
</g>
<g font-size="1.8" fill="#725600">
<text x="38.4" y="106.3">~{REG_0_WE}</text>
<text x="38.6" y="108.8">~{REG_0_OE}</text>
<text x="38.4" y="159.6">~{REG_1_WE}</text>
<text x="38.6" y="162.2">~{REG_1_OE}</text>
</g>
</svg>
